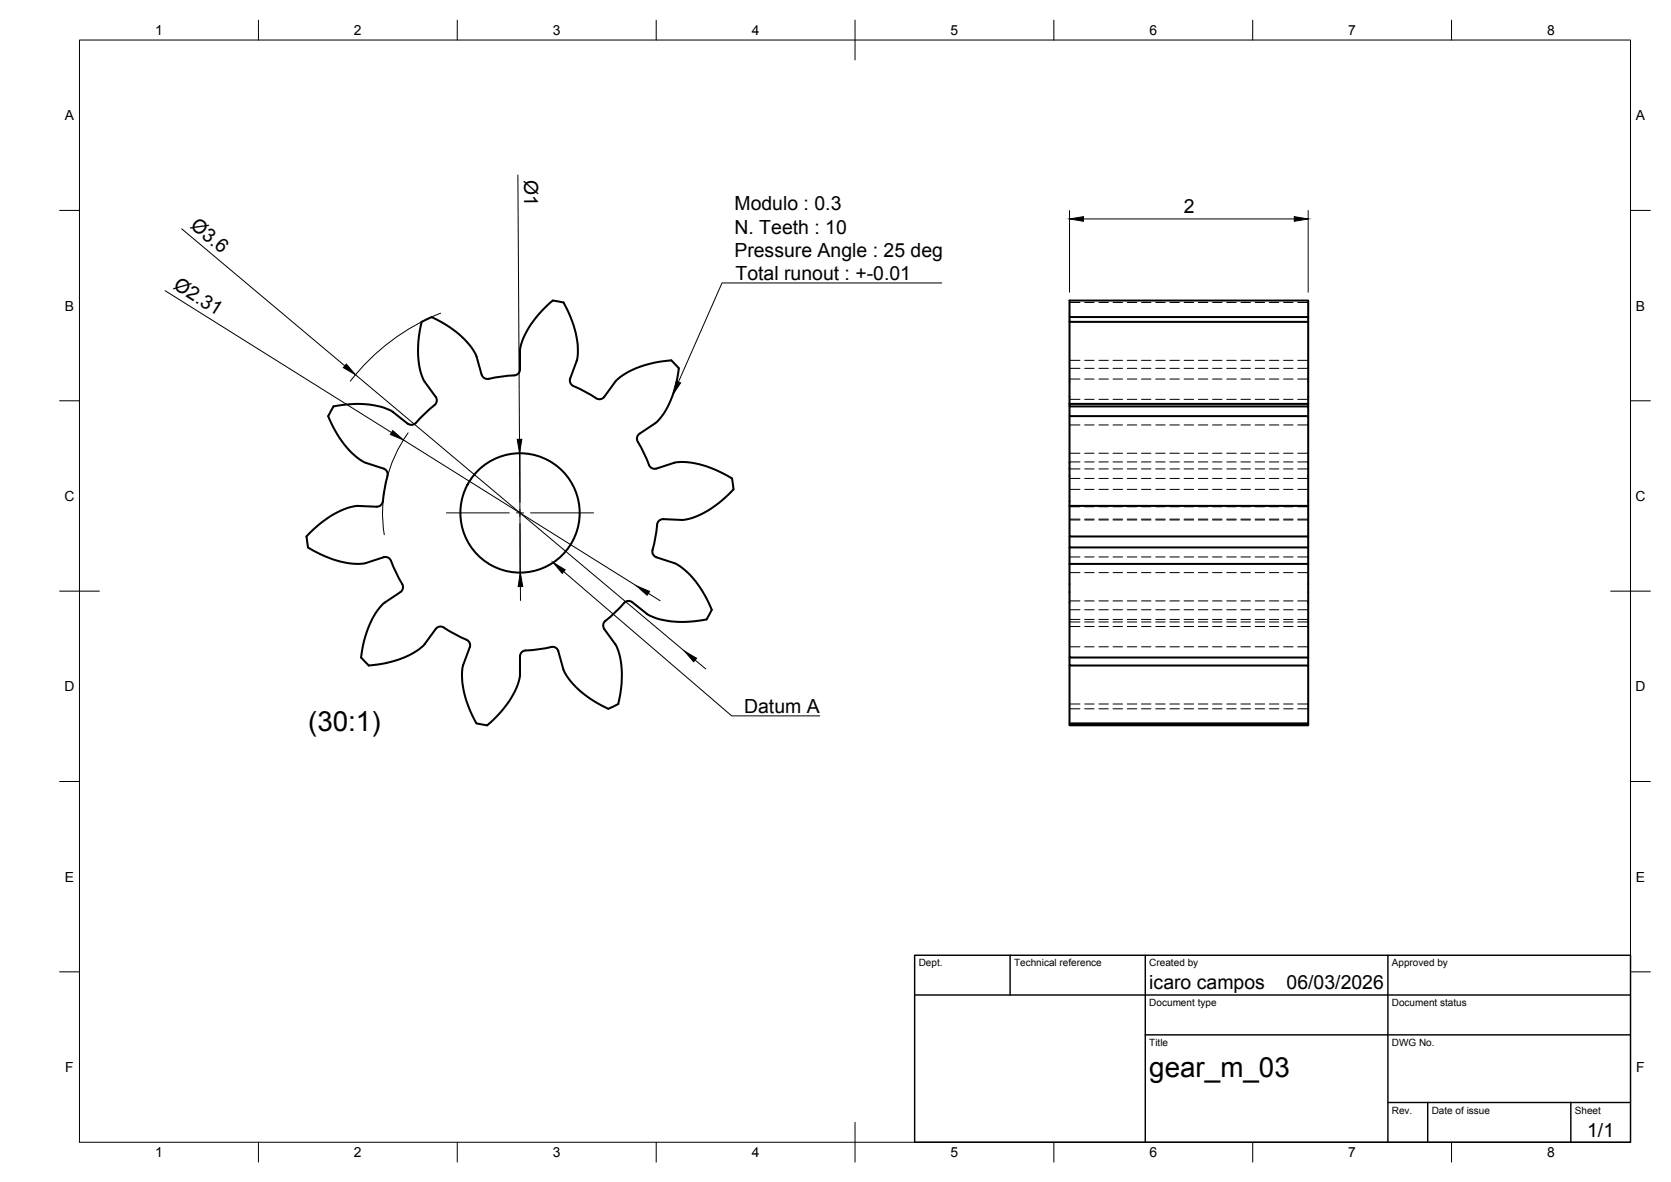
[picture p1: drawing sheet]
<svg xmlns="http://www.w3.org/2000/svg" width="420mm" height="297mm" viewBox="0 0 420 297" stroke-linecap="round" stroke-linejoin="round" font-family="sans-serif">
<!-- layer: Visible -->
<g fill="none" stroke="#000" stroke-width=".51">
<path d="M108.5 79.7a22.9 22.9 0 0 1 11.2 9.5l1.4 5M108.5 79.7l-2.5 1.2a23 23 0 0 0 .5 14.7l3 4.1a1.74 1.74 0 0 1-.9 2.6l-4 4M139 75.5a22.9 22.9 0 0 0-8.2 12.2l-.1 5.1a1.74 1.74 0 0 1-2.2 1.6l-5.6 .8M139 75.5l2.7 .5M141.7 76a22.9 22.9 0 0 1 3.4 14.3l-1.7 4.8a1.75 1.75 0 0 0 1.5 2.2l4.3 2.3a1.73 1.73 0 0 0 2.7 .1l2.8-3.8a21.8 21.8 0 0 1 14.1-5.3l1.9 2M268.9 79.7v1.2h60v20.6M328.9 79.7v-4.2h-60v4.2h60v1.2M121.1 94.1a1.49 1.49 0 0 0 1.8 1.1M170.7 92.6a23.1 23.1 0 0 1-5.6 13.5l-4.3 2.9a1.73 1.73 0 0 0 0 2.7l2.1 4.4a1.72 1.72 0 0 0 2.1 1.6M268.9 80.9v20.6M83.8 102.1a23.1 23.1 0 0 1 14.6 1.2l4.1 3.2M83.9 102.1l-1.4 2.5a23 23 0 0 0 9 11.5l4.9 1.6a1.76 1.76 0 0 1 .8 2.7l-.9 5.6"/>
<path d="M104.6 106.3a1.49 1.49 0 0 1-2.1 .1M165 117.8l4.5-1.5a21.4 21.4 0 0 1 13.6 3.4l1 .5 .3 2.8a22.9 22.9 0 0 1-12.5 7.6l-5.1-.1a1.73 1.73 0 0 0-1.6 2.1l-.9 4.8a1.73 1.73 0 0 0 .8 2.6M268.9 104.6v22.5M268.9 102.1v2.5h60v22.5M268.9 101.5v.6h60v2.5M268.9 101.5h60M328.9 101.5v.6M94.7 127.3l-4.7-.2a20.2 20.2 0 0 0-11.5 6.2l-1.4 1.5 .3 2.8a23.3 23.3 0 0 0 14.1 4l5-1.6a1.75 1.75 0 0 1 2.1 1.7l2.1 4.4a1.73 1.73 0 0 1 0 2.7M96.3 126a1.49 1.49 0 0 1-1.6 1.3M268.9 137.6v4.1M268.9 134.8v2.8h60v4.1M268.9 127.1v7.7h60v2.8"/>
<path d="M268.9 127.1h60M328.9 127.1v7.7M100.7 148.8l-4 2.6a21.2 21.2 0 0 0-5.8 12.8l-.1 1M109.5 158.1l-2.7 3.8a21.8 21.8 0 0 1-14.1 5.3l-1.9-2M109.5 158.1a1.74 1.74 0 0 1 2.8 .1l4.3 2.3a1.71 1.71 0 0 1 1.5 2.2l-1.6 4.4a21.8 21.8 0 0 0 3.3 14.7l2.7 .5a22.9 22.9 0 0 0 8.2-12.2v-5.2a1.49 1.49 0 0 1 1.5-1.4M151.9 158.1l2.8 3.8a20.1 20.1 0 0 1 1.2 12.9l-.5 2.1M165 140l4.5 1.5a21.2 21.2 0 0 1 9 10.7l.5 1-1.3 2.5a23.1 23.1 0 0 1-14.7-1.2l-4-3.2a1.71 1.71 0 0 0-2.6 .8l-3.5 3.4a1.71 1.71 0 0 0-1 2.6M268.9 141.7v23.5h60v2M268.9 141.7h60M328.9 141.7v23.5M138.6 162.6a1.49 1.49 0 0 1 1.8 1l1.2 4.6a21.2 21.2 0 0 0 10.4 9.5l1 .4M138.6 162.6l-3.2 .6-3.2 .3"/>
<path d="M155.5 176.9l-2.5 1.2M268.9 167.2v14.6M268.9 165.2v2h60v14.6M268.9 181.8h60v.5h-60z"/>
<circle cx="130.8" cy="128.9" r="15"/>
</g>
<!-- layer: Hidden -->
<g fill="none" stroke="#000" stroke-width=".25">
<path d="M268.9 76h2.6M272.7 76h2.4M276.3 76h2.4M279.9 76h2.4M283.4 76h2.4M287 76h2.4M290.6 76h2.4M294.2 76h2.3M297.7 76h2.4M301.3 76h2.4M304.9 76h2.4M308.5 76h2.3"/>
<path d="M312 76h2.4M315.6 76h2.4M319.2 76h2.3M322.7 76h2.4M326.3 76h2.6M268.9 90.6h2.6M268.9 92.6h2.6M268.9 95.3h2.6M272.7 90.6h2.4M272.7 92.6h2.4M272.7 95.3h2.4M276.3 90.6h2.4"/>
<path d="M276.3 92.6h2.4M276.3 95.3h2.4M279.9 90.6h2.4M279.9 92.6h2.4M279.9 95.3h2.4M283.4 90.6h2.4M283.4 92.6h2.4M283.4 95.3h2.4M287 90.6h2.4M287 92.6h2.4M287 95.3h2.4M290.6 90.6h2.4"/>
<path d="M290.6 92.6h2.4M290.6 95.3h2.4M294.2 90.6h2.3M294.2 92.6h2.3M294.2 95.3h2.3M297.7 90.6h2.4M297.7 92.6h2.4M297.7 95.3h2.4M301.3 90.6h2.4M301.3 92.6h2.4M301.3 95.3h2.4M304.9 90.6h2.4"/>
<path d="M304.9 92.6h2.4M304.9 95.3h2.4M308.5 90.6h2.3M308.5 92.6h2.3M308.5 95.3h2.3M312 90.6h2.4M312 92.6h2.4M312 95.3h2.4M315.6 90.6h2.4M315.6 92.6h2.4M315.6 95.3h2.4M319.2 90.6h2.3"/>
<path d="M319.2 92.6h2.3M319.2 95.3h2.3M322.7 90.6h2.4M322.7 92.6h2.4M322.7 95.3h2.4M326.3 90.6h2.6M326.3 92.6h2.6M326.3 95.3h2.6M268.9 106.8h2.6M268.9 100.4h2.6M268.9 117.8h2.6M268.9 116.1h2.6"/>
<path d="M268.9 113.9h2.6M272.7 106.8h2.4M272.7 100.4h2.4M272.7 117.8h2.4M272.7 116.1h2.4M272.7 113.9h2.4M276.3 106.8h2.4M276.3 100.4h2.4M276.3 117.8h2.4M276.3 116.1h2.4M276.3 113.9h2.4M279.9 106.8h2.4"/>
<path d="M279.9 100.4h2.4M279.9 117.8h2.4M279.9 116.1h2.4M279.9 113.9h2.4M283.4 106.8h2.4M283.4 100.4h2.4M283.4 117.8h2.4M283.4 116.1h2.4M283.4 113.9h2.4M287 106.8h2.4M287 100.4h2.4M287 117.8h2.4"/>
<path d="M287 116.1h2.4M287 113.9h2.4M290.6 106.8h2.4M290.6 100.4h2.4M290.6 117.8h2.4M290.6 116.1h2.4M290.6 113.9h2.4M294.2 106.8h2.3M294.2 100.4h2.3M294.2 117.8h2.3M294.2 116.1h2.3M294.2 113.9h2.3"/>
<path d="M297.7 106.8h2.4M297.7 100.4h2.4M297.7 117.8h2.4M297.7 116.1h2.4M297.7 113.9h2.4M301.3 106.8h2.4M301.3 100.4h2.4M301.3 117.8h2.4M301.3 116.1h2.4M301.3 113.9h2.4M304.9 106.8h2.4M304.9 100.4h2.4"/>
<path d="M304.9 117.8h2.4M304.9 116.1h2.4M304.9 113.9h2.4M308.5 106.8h2.3M308.5 100.4h2.3M308.5 117.8h2.3M308.5 116.1h2.3M308.5 113.9h2.3M312 106.8h2.4M312 100.4h2.4M312 117.8h2.4M312 116.1h2.4"/>
<path d="M312 113.9h2.4M315.6 106.8h2.4M315.6 100.4h2.4M315.6 117.8h2.4M315.6 116.1h2.4M315.6 113.9h2.4M319.2 106.8h2.3M319.2 100.4h2.3M319.2 117.8h2.3M319.2 116.1h2.3M319.2 113.9h2.3M322.7 106.8h2.4"/>
<path d="M322.7 100.4h2.4M322.7 117.8h2.4M322.7 116.1h2.4M322.7 113.9h2.4M326.3 106.8h2.6M326.3 100.4h2.6M326.3 117.8h2.6M326.3 116.1h2.6M326.3 113.9h2.6M268.9 120.2h2.6M268.9 123h2.6M268.9 140h2.6"/>
<path d="M268.9 127.3h2.6M268.9 130.5h2.6M268.9 130.7h2.6M272.7 120.2h2.4M272.7 123h2.4M272.7 140h2.4M272.7 127.3h2.4M272.7 130.5h2.4M272.7 130.7h2.4M276.3 120.2h2.4M276.3 123h2.4M276.3 140h2.4"/>
<path d="M276.3 127.3h2.4M276.3 130.5h2.4M276.3 130.7h2.4M279.9 120.2h2.4M279.9 123h2.4M279.9 140h2.4M279.9 127.3h2.4M279.9 130.5h2.4M279.9 130.7h2.4M283.4 120.2h2.4M283.4 123h2.4M283.4 140h2.4"/>
<path d="M283.4 127.3h2.4M283.4 130.5h2.4M283.4 130.7h2.4M287 120.2h2.4M287 123h2.4M287 140h2.4M287 127.3h2.4M287 130.5h2.4M287 130.7h2.4M290.6 120.2h2.4M290.6 123h2.4M290.6 140h2.4"/>
<path d="M290.6 127.3h2.4M290.6 130.5h2.4M290.6 130.7h2.4M294.2 120.2h2.3M294.2 123h2.3M294.2 140h2.3M294.2 127.3h2.3M294.2 130.5h2.3M294.2 130.7h2.3M297.7 120.2h2.4M297.7 123h2.4M297.7 140h2.4"/>
<path d="M297.7 127.3h2.4M297.7 130.5h2.4M297.7 130.7h2.4M301.3 120.2h2.4M301.3 123h2.4M301.3 140h2.4M301.3 127.3h2.4M301.3 130.5h2.4M301.3 130.7h2.4M304.9 120.2h2.4M304.9 123h2.4M304.9 140h2.4"/>
<path d="M304.9 127.3h2.4M304.9 130.5h2.4M304.9 130.7h2.4M308.5 120.2h2.3M308.5 123h2.3M308.5 140h2.3M308.5 127.3h2.3M308.5 130.5h2.3M308.5 130.7h2.3M312 120.2h2.4M312 123h2.4M312 140h2.4"/>
<path d="M312 127.3h2.4M312 130.5h2.4M312 130.7h2.4M315.6 120.2h2.4M315.6 123h2.4M315.6 140h2.4M315.6 127.3h2.4M315.6 130.5h2.4M315.6 130.7h2.4M319.2 120.2h2.3M319.2 123h2.3M319.2 140h2.3"/>
<path d="M319.2 127.3h2.3M319.2 130.5h2.3M319.2 130.7h2.3M322.7 120.2h2.4M322.7 123h2.4M322.7 140h2.4M322.7 127.3h2.4M322.7 130.5h2.4M322.7 130.7h2.4M326.3 120.2h2.6M326.3 123h2.6M326.3 140h2.6"/>
<path d="M326.3 127.3h2.6M326.3 130.5h2.6M326.3 130.7h2.6M268.9 153.2h2.6M268.9 155.7h2.6M268.9 157.4h2.6M268.9 151h2.6M268.9 156.3h2.6M268.9 143.9h2.6M272.7 153.2h2.4M272.7 155.7h2.4M272.7 157.4h2.4"/>
<path d="M272.7 151h2.4M272.7 156.3h2.4M272.7 143.9h2.4M276.3 153.2h2.4M276.3 155.7h2.4M276.3 157.4h2.4M276.3 151h2.4M276.3 156.3h2.4M276.3 143.9h2.4M279.9 153.2h2.4M279.9 155.7h2.4M279.9 157.4h2.4"/>
<path d="M279.9 151h2.4M279.9 156.3h2.4M279.9 143.9h2.4M283.4 153.2h2.4M283.4 155.7h2.4M283.4 157.4h2.4M283.4 151h2.4M283.4 156.3h2.4M283.4 143.9h2.4M287 153.2h2.4M287 155.7h2.4M287 157.4h2.4"/>
<path d="M287 151h2.4M287 156.3h2.4M287 143.9h2.4M290.6 153.2h2.4M290.6 155.7h2.4M290.6 157.4h2.4M290.6 151h2.4M290.6 156.3h2.4M290.6 143.9h2.4M294.2 153.2h2.3M294.2 155.7h2.3M294.2 157.4h2.3"/>
<path d="M294.2 151h2.3M294.2 156.3h2.3M294.2 143.9h2.3M297.7 153.2h2.4M297.7 155.7h2.4M297.7 157.4h2.4M297.7 151h2.4M297.7 156.3h2.4M297.7 143.9h2.4M301.3 153.2h2.4M301.3 155.7h2.4M301.3 157.4h2.4"/>
<path d="M301.3 151h2.4M301.3 156.3h2.4M301.3 143.9h2.4M304.9 153.2h2.4M304.9 155.7h2.4M304.9 157.4h2.4M304.9 151h2.4M304.9 156.3h2.4M304.9 143.9h2.4M308.5 153.2h2.3M308.5 155.7h2.3M308.5 157.4h2.3"/>
<path d="M308.5 151h2.3M308.5 156.3h2.3M308.5 143.9h2.3M312 153.2h2.4M312 155.7h2.4M312 157.4h2.4M312 151h2.4M312 156.3h2.4M312 143.9h2.4M315.6 153.2h2.4M315.6 155.7h2.4M315.6 157.4h2.4"/>
<path d="M315.6 151h2.4M315.6 156.3h2.4M315.6 143.9h2.4M319.2 153.2h2.3M319.2 155.7h2.3M319.2 157.4h2.3M319.2 151h2.3M319.2 156.3h2.3M319.2 143.9h2.3M322.7 153.2h2.4M322.7 155.7h2.4M322.7 157.4h2.4"/>
<path d="M322.7 151h2.4M322.7 156.3h2.4M322.7 143.9h2.4M326.3 153.2h2.6M326.3 155.7h2.6M326.3 157.4h2.6M326.3 151h2.6M326.3 156.3h2.6M326.3 143.9h2.6M268.9 176.9h2.6M268.9 178.1h2.6M268.9 162.5h2.6"/>
<path d="M272.7 176.9h2.4M272.7 178.1h2.4M272.7 162.5h2.4M276.3 176.9h2.4M276.3 178.1h2.4M276.3 162.5h2.4M279.9 176.9h2.4M279.9 178.1h2.4M279.9 162.5h2.4M283.4 176.9h2.4M283.4 178.1h2.4M283.4 162.5h2.4"/>
<path d="M287 176.9h2.4M287 178.1h2.4M287 162.5h2.4M290.6 176.9h2.4M290.6 178.1h2.4M290.6 162.5h2.4M294.2 176.9h2.3M294.2 178.1h2.3M294.2 162.5h2.3M297.7 176.9h2.4M297.7 178.1h2.4M297.7 162.5h2.4"/>
<path d="M301.3 176.9h2.4M301.3 178.1h2.4M301.3 162.5h2.4M304.9 176.9h2.4M304.9 178.1h2.4M304.9 162.5h2.4M308.5 176.9h2.3M308.5 178.1h2.3M308.5 162.5h2.3M312 176.9h2.4M312 178.1h2.4M312 162.5h2.4"/>
<path d="M315.6 176.9h2.4M315.6 178.1h2.4M315.6 162.5h2.4M319.2 176.9h2.3M319.2 178.1h2.3M319.2 162.5h2.3M322.7 176.9h2.4M322.7 178.1h2.4M322.7 162.5h2.4M326.3 176.9h2.6M326.3 178.1h2.6M326.3 162.5h2.6"/>
</g>
<!-- layer: BORDER -->
<g fill="none" stroke="#000" stroke-width=".25">
<path d="M20 10.1h390v276.9h-390zM65 5.1v5M115 5.1v5M165 5.1v5M215 5.1v10M265 5.1v5M315 5.1v5M365 5.1v5M15 52.9h5M410 52.9h5M15 100.7h5M410 100.7h5"/>
<path d="M15 148.6h10M405 148.6h10M15 196.4h5M410 196.4h5M15 244.2h5M410 244.2h5M65 287v5M115 287v5M165 287v5M215 282.1v9.9M265 287v5M315 287v5"/>
<path d="M365 287v5"/>
</g>
<!-- layer: TITLEBLOCK -->
<path d="M230 240.1h180v46.9h-180zM230 250h180M254 240.1v9.9M288 240.1v46.9M349 240.1v46.9M288 260.1h122M349 277.1h61M359 277.1v9.9M395 277.1v9.9" fill="none" stroke="#000" stroke-width=".36"/>
<!-- layer: Smart Centers -->
<path d="M130.7 110.4v15.8M112.2 128.9h15.9M129.9 128.9h1.7M130.7 128v1.8M130.7 131.6v15.8M133.4 128.9h15.8" fill="none" stroke="#000" stroke-width=".25"/>
<!-- layer: FD_Dimensions -->
<g fill="none" stroke="#000" stroke-width=".25">
<path d="M45.7 57.5l41 34.4M130.2 44l.4 66.4M268.9 52.9v20.5M272.4 55h53M328.9 52.9v20.5M41.5 73.1l56.9 35.6M110.8 78.7a54 54 0 0 0-22.7 17.1M89.4 94.2l82.7 69.4M101.4 110.6l58.7 36.6M102.6 108.8a34.6 34.6 0 0 0-6 25.6M130.6 113.9l.2 30M130.9 147.4v3.5"/>
<path d="M163 149.1l3 1.9M174.8 165.9l2.7 2.2"/>
</g>
<path d="M268.9 55l3.5-.6v1.2zM325.4 54.4l3.5 .6-3.5 .6zM87.1 91.5l2.3 2.7-3.1-1.8zM98.8 108.2l2.6 2.4-3.3-1.4zM130 110.4h1.2l-.6 3.5zM130.8 143.9l.6 3.5h-1.1zM160.1 147.2l3.2 1.4-.6 1zM172.1 163.6l3.1 1.8-.8 .9z" fill="#000" stroke="#000" stroke-width=".25"/>
<!-- layer: Leaders -->
<path d="M170.1 95.8l1 .4-1.9 3zM139.1 141.4l3 1.8-.7 .9z" fill="#000" stroke="#000" stroke-width=".25"/>
<path d="M236.8 71.1h-55.3l-10.9 24.9M141.7 143.6l42.3 36.3h22.1" fill="none" stroke="#000" stroke-width=".25"/>
<g font-size="7">
<text x="77.5" y="183.6">(30:1)</text>
<text x="289" y="270.6">gear_m_03</text>
</g>
<g font-size="4.9">
<text x="131.8" y="45.2" transform="rotate(90 131.8 45.2)">Ø1</text>
<text x="184.7" y="52.9">Modulo : 0.3</text>
<text x="297.6" y="53.6">2</text>
<text x="47.6" y="57.1" transform="rotate(40 47.6 57.1)">Ø3.6</text>
<text x="184.7" y="58.7">N. Teeth : 10</text>
<text x="184.7" y="64.6">Pressure Angle : 25 deg</text>
<text x="184.9" y="70.4">Total runout : +-0.01</text>
<text x="43.3" y="72.4" transform="rotate(32 43.3 72.4)">Ø2.31</text>
<text x="187.1" y="179.2">Datum A</text>
<text x="289" y="248.5">icaro campos</text>
<text x="323.5" y="248.5">06/03/2026</text>
<text x="399.1" y="285.7">1/1</text>
</g>
<g font-size="3.5">
<text x="39" y="8.8">1</text>
<text x="89" y="8.8">2</text>
<text x="139" y="8.8">3</text>
<text x="189" y="8.8">4</text>
<text x="239" y="8.8">5</text>
<text x="289" y="8.8">6</text>
<text x="339" y="8.8">7</text>
<text x="389" y="8.8">8</text>
<text x="16.3" y="30.2">A</text>
<text x="411.3" y="30.2">A</text>
<text x="16.3" y="78">B</text>
<text x="411.3" y="78">B</text>
<text x="16.2" y="125.9">C</text>
<text x="411.2" y="125.9">C</text>
<text x="16.2" y="173.7">D</text>
<text x="411.2" y="173.7">D</text>
<text x="16.3" y="221.6">E</text>
<text x="411.3" y="221.6">E</text>
<text x="16.4" y="269.4">F</text>
<text x="411.4" y="269.4">F</text>
<text x="39" y="290.8">1</text>
<text x="89" y="290.8">2</text>
<text x="139" y="290.8">3</text>
<text x="189" y="290.8">4</text>
<text x="239" y="290.8">5</text>
<text x="289" y="290.8">6</text>
<text x="339" y="290.8">7</text>
<text x="389" y="290.8">8</text>
</g>
<g font-size="2.5">
<text x="231" y="242.9">Dept.</text>
<text x="255" y="242.9">Technical reference</text>
<text x="289" y="242.9">Created by</text>
<text x="350" y="242.9">Approved by</text>
<text x="289" y="252.8">Document type</text>
<text x="350" y="252.8">Document status</text>
<text x="289" y="262.9">Title</text>
<text x="350" y="262.9">DWG No.</text>
<text x="350" y="279.9">Rev.</text>
<text x="360" y="279.9">Date of issue</text>
<text x="396" y="279.9">Sheet</text>
</g>
</svg>
